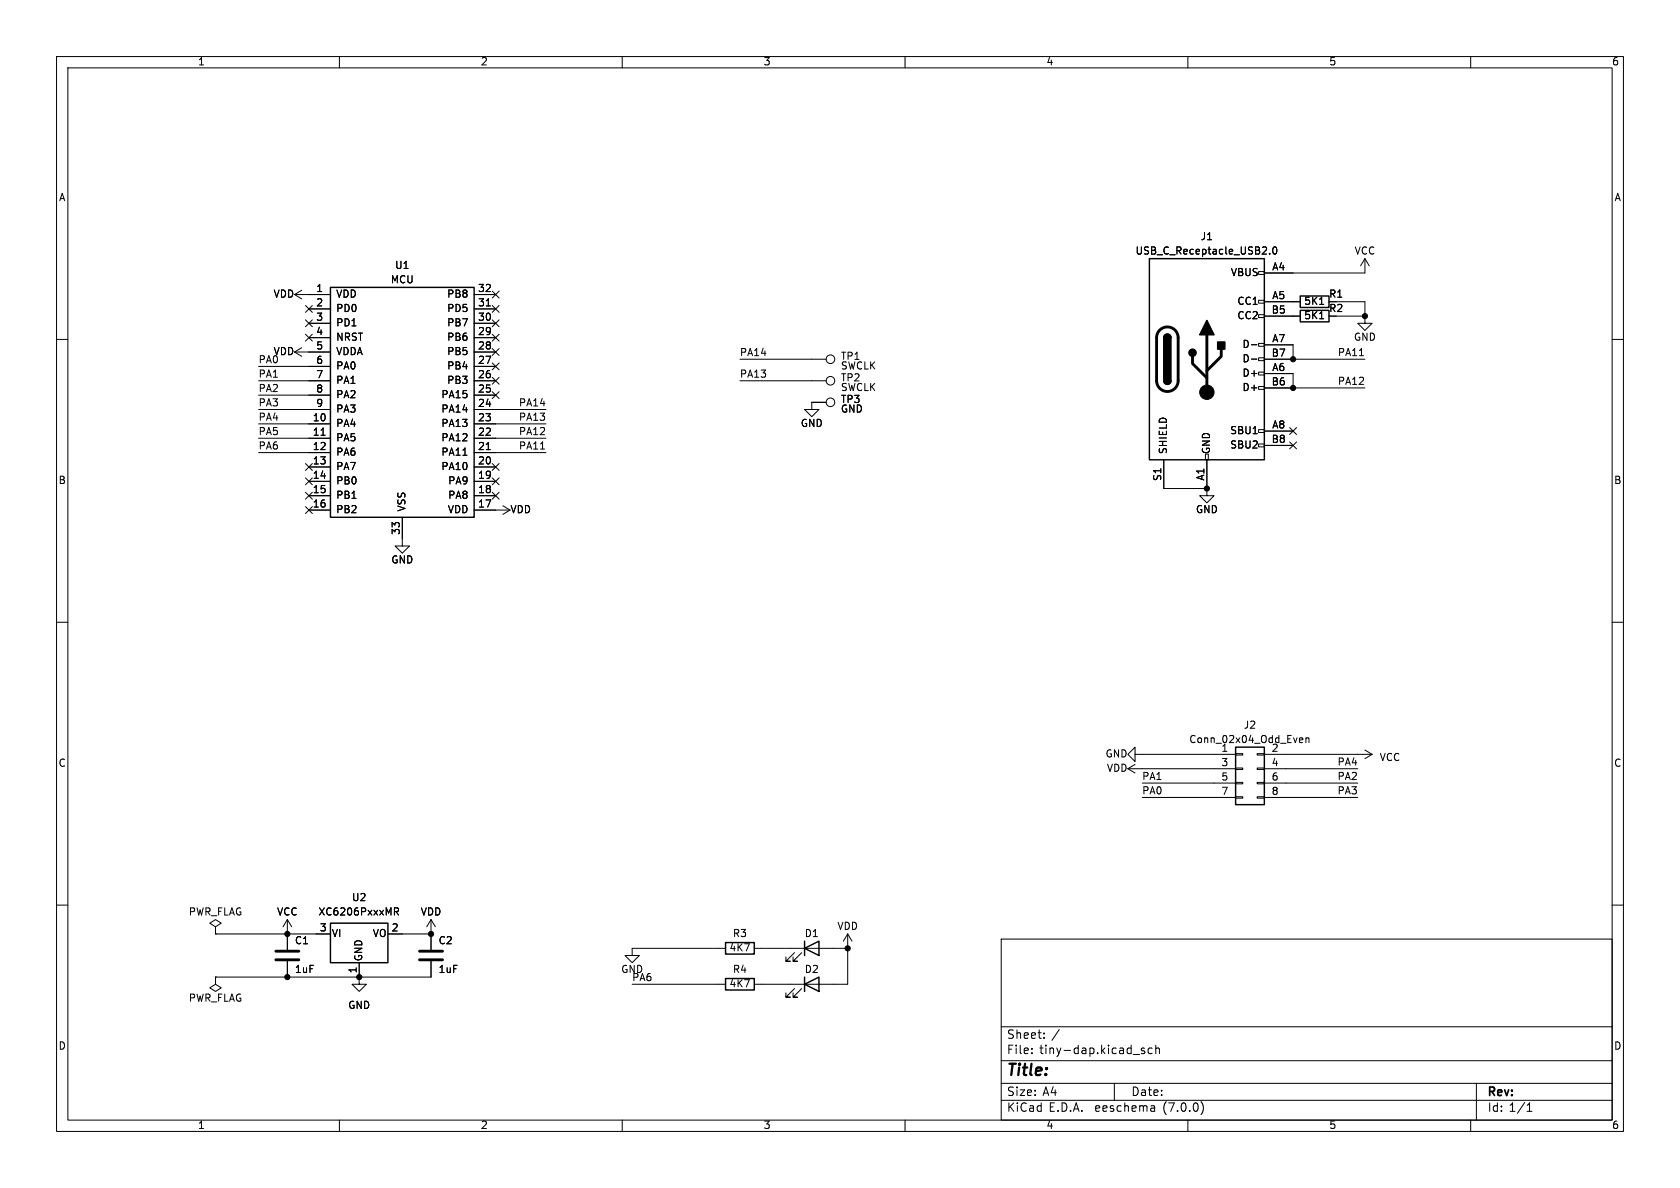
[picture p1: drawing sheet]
<svg xmlns="http://www.w3.org/2000/svg" width="297mm" height="210mm" viewBox="0 0 297 210" stroke-linecap="round" stroke-linejoin="round" font-family="sans-serif">
<g fill="none" stroke="#000" stroke-width=".18">
<path d="M10 10h277v190h-277zM12 12h273v186h-273zM60 10v2M110 10v2M160 10v2M210 10v2M260 10v2M10 60h2M52.1 52.1h6.3M52.1 52.1l1.2 .7M53.3 51.3l-1.2 .8M54 54l1.2 1.2"/>
<path d="M54 59.1l1.2 1.2M54 56.5l1.2 1.3M54.6 54.6h3.8M54.6 59.7h3.8M54.6 57.2h3.8M55.2 54l-1.2 1.2M55.2 59.1l-1.2 1.2M55.2 56.5l-1.2 1.3M83.8 52.1h3.8M83.8 54.6h3.8M83.8 59.7h3.8M83.8 57.2h3.8"/>
<path d="M86 54.1h.7M87 56.5l1.2 1.3M87 51.5l1.2 1.2M87 54l1.2 1.2M87 59.1l1.2 1.2M88.2 51.5l-1.2 1.2M88.2 54l-1.2 1.2M88.2 56.5l-1.2 1.3M88.2 59.1l-1.2 1.2M222.5 55.6h1v.5h-1zM222.5 53.1h1v.5h-1zM222.5 48h1v.5h-1z"/>
<path d="M223.5 53.3h6.4M223.5 55.9h6.4M224.5 44.8v.1M225.1 43.8l.2-.2a.68 .68 0 0 1 .4 .7 .68 .68 0 0 1-.4 .6l-.2-.1-.1-.4zM233.3 56.3h.7M233.3 53.8h.7M236.2 53.3h5.1v2.6M236.2 55.9h5.1M241.3 55.9v1.3h1.3l-1.3 1.2-1.3-1.2h1.3M241.3 45.7v2.6h-17.8M241.3 45.7l-.8 1.3M241.3 45.7l.8 1.3"/>
<path d="M285 60h2M45.7 74.9h12.7M45.7 77.5h12.7M45.7 72.4h12.7M45.7 69.9h12.7M45.7 67.3h12.7M45.7 64.8h12.7M52.1 62.2h6.3M52.1 62.2l1.2 .8M53.3 61.5l-1.2 .7M56.8 76.9h.7M83.8 74.9h12.7"/>
<path d="M83.8 77.5h12.7M83.8 72.4h12.7M83.8 69.9h3.8M83.8 67.3h3.8M83.8 64.8h3.8M83.8 62.2h3.8M86 79.5h.7M87 64.2l1.2 1.2M87 61.6l1.2 1.2M87 66.7l1.2 1.2M87 69.2l1.2 1.3M88.2 64.2l-1.2 1.2"/>
<path d="M88.2 61.6l-1.2 1.2M88.2 66.7l-1.2 1.2M88.2 69.2l-1.2 1.3M95.6 79.4h.7M130.8 63.5h15.2M130.8 67.3h15.2M146 71.1h-2.5v1.3h1.3l-1.3 1.3-1.3-1.3h1.3M221.2 60.9h1M221.2 63.5h1M221.5 76.7h.8M222.5 78.5h1v.5h-1zM222.5 75.9h1v.6h-1z"/>
<path d="M222.5 68.3h1v.5h-1zM222.5 65.8h1v.5h-1zM222.5 63.2h1v.6h-1zM222.5 60.7h1v.5h-1zM223.5 66h5.1v2.6M223.5 61h5.1v2.5M223.5 76.2h5.1M223.5 68.6h17.8M223.5 63.5h17.8M223.5 78.7h5.1M228 78.1l1.2 1.2M228 75.6l1.2 1.2"/>
<path d="M229.2 78.1l-1.2 1.2M229.2 75.6l-1.2 1.2M240.3 62.9h.8M45.7 80h12.7M54 84.5l1.2 1.2M54 87l1.2 1.2M54 81.9l1.2 1.3M54 89.6l1.2 1.2M54.6 82.6h3.8M54.6 85.1h3.8M54.6 87.6h3.8M54.6 90.2h3.8"/>
<path d="M55.2 84.5l-1.2 1.2M55.2 87l-1.2 1.2M55.2 81.9l-1.2 1.3M55.2 89.6l-1.2 1.2M71.1 91.4v5.1h1.3l-1.3 1.3-1.3-1.3h1.3M81.8 80.5h.8M83.8 80h12.7M83.8 82.6h3.8M83.8 85.1h3.8M83.8 87.6h3.8M83.8 90.2h6.4M87 81.9l1.2 1.3"/>
<path d="M87 87l1.2 1.2M87 84.5l1.2 1.2M88.2 81.9l-1.2 1.3M88.2 87l-1.2 1.2M88.2 84.5l-1.2 1.2M88.9 89.4l1.3 .8M90.2 90.2l-1.3 .7M205.7 81.3v5.1h7.7M213.1 80.3h.5v1h-.5zM213.4 86.4v1.2h1.2l-1.2 1.3-1.3-1.3h1.3M213.4 81.3v5.1M10 110h2"/>
<path d="M285 110h2M199.4 135.9l1.3 .8M199.4 135.9h19M200.7 133.4v-1.3l-1.3 1.3 1.3 1.2v-1.2h17.7M200.7 135.1l-1.3 .8M201.9 138.4h16.5M218.4 138.3h1.3v.3h-1.3zM218.4 135.8h1.3v.2h-1.3zM218.4 133.2h1.3v.3h-1.3zM222.2 138.3h1.3v.3h-1.3zM222.2 135.8h1.3v.2h-1.3zM222.2 133.2h1.3v.3h-1.3z"/>
<path d="M223.5 133.4h19.1M223.5 135.9h16.5M223.5 138.4h16.5M229.9 130.4l.4 .1v.2l-.6 .2M230.3 131.2l-.4 .1M230.9 130.6l.1-.2 .4 .1v.8M230.9 130.4v.9M241.3 132.6l1.3 .8M242.6 133.4l-1.3 .7M10 160h2M201.9 141h16.5M218.4 140.8h1.3v.3h-1.3z"/>
<path d="M222.2 140.8h1.3v.3h-1.3zM223.5 141h16.5M285 160h2M38.1 172.7v1.3l1 .6-1 .7-1-.7 1-.6M38.1 172.7h.1M38.1 163.8l1-.6-1-.6-1 .6 1 .6v1.3M38.1 165.1h.1M38.1 165.1h20.3M50.8 162.6l-.8 1.2M50.8 162.6v5.3M50.8 169.9v2.8M50.8 162.6l.8 1.2"/>
<path d="M63.5 170.2v3.8h1.3l-1.3 1.3-1.3-1.3h1.3M68.6 165.1h7.6M69.7 160.5h.5l.3 .2-.2 .4-.6 .1M70 161.2l.5 .6M76.2 162.6v5.3M76.2 169.9v2.8h-38.1M76.2 162.6l-.8 1.2M76.2 162.6l.8 1.2M111.8 174h16.5M128.3 167.6h-16.5v1.3h1.2l-1.2 1.3-1.3-1.3h1.3M133.3 167.6h16.6M140.5 168.4l-1.6 1.5h.8h-.8v-.7"/>
<path d="M140.5 174.8l-1.6 1.5h.8h-.8v-.8M141.7 168.4l-1.5 1.5h.8h-.8v-.7M141.7 174.8l-1.5 1.5h.8h-.8v-.8M149.9 165.1v8.9h-16.6M149.9 165.1l-.8 1.3M149.9 165.1l.7 1.3M177 166h108v32h-108zM60 198v2M110 198v2M160 198v2M177 194.5h108M177 191.5h108"/>
<path d="M177 187.5h108M177 181.5h108M182.4 186.1v.2M182.4 185.3v.2M184.6 183.4v.2M184.6 182.6v.2M197 191.5v3M202.3 185.3h-.3l-.2 .2v.2l.5 .1v.4h-.5M203.7 185.3h-.4l-.3 .2v.5l.1 .2h.6M203.9 195.5l.2 .2v.8M204.1 196.4l-.5 .1M204.1 195.8l-.5 .1"/>
<path d="M204.3 185.4l.2-.1h.4l.1 1M204.3 184.8v1.5M210 198v2M212.3 194.7a1.72 1.72 0 0 1 0 2.3M260 198v2M261 191.5v6.5M270 196.5h.8M270 195.4l.4-.4v1.5"/>
<circle cx="146.8" cy="63.5" r=".76"/>
<circle cx="146.8" cy="67.3" r=".76"/>
<circle cx="146.8" cy="71.1" r=".76"/>
</g>
<g fill="none" stroke="#000" stroke-width=".25">
<path d="M58.4 50.8h25.4v40.6h-25.4zM203.2 45.7h20.3v35.6h-20.3zM205.7 59.7a.64 .64 0 0 1 .7-.6 .64 .64 0 0 1 .6 .6M229.9 54.9h5v2h-5zM229.9 52.3h5v2.1h-5zM205.7 67.3a.64 .64 0 0 0 .7 .6 .64 .64 0 0 0 .6-.6M218.4 132.1h5.1v10.1h-5.1zM58.4 163.2h10.2v7h-10.2zM128.3 173h5v2h-5zM128.3 166.6h5v2.1h-5zM142.2 167.6l2.6-1.2v2.5zM142.2 174l2.6-1.3v2.6z"/>
<path d="M142.2 166.4v2.5M142.2 172.7v2.6"/>
</g>
<path d="M205 58.3a1.9 1.9 0 0 1 2.1-.4 1.9 1.9 0 0 1 1.2 1.8v7.6a1.91 1.91 0 0 1-1.9 1.9 1.91 1.91 0 0 1-1.9-1.9v-7.8l.2-.6zM213.4 59.2v10.1M210.8 63v1.3l2.6 2.5M215.9 61.7v1.3l-2.5 2.5M48.8 169.7h4M48.8 168.1h4M74.2 169.7h4M74.2 168.1h4" fill="none" stroke="#000" stroke-width=".51"/>
<g fill="#000" stroke="#000" stroke-width=".25">
<path d="M205.9 59.2a.64 .64 0 0 1 .7-.1 .64 .64 0 0 1 .4 .6h-1.3zM213.4 56.6l1.2 2.6h-2.5zM205.7 59.7h1.3v7.6h-1.3zM205.7 67.3h1.3a.64 .64 0 0 1-.6 .6 .64 .64 0 0 1-.7-.6zM215.3 60.5h1.2v1.2h-1.2z"/>
<circle cx="210.8" cy="62.4" r=".63"/>
</g>
<g fill="#000" stroke="#000" stroke-width=".18">
<circle cx="241.3" cy="55.9" r=".46"/>
<circle cx="213.4" cy="69.3" r="1.27"/>
<circle cx="228.6" cy="68.6" r=".46"/>
<circle cx="228.6" cy="63.5" r=".46"/>
<circle cx="213.4" cy="86.4" r=".46"/>
<circle cx="50.8" cy="172.7" r=".46"/>
<circle cx="50.8" cy="165.1" r=".46"/>
<circle cx="63.5" cy="172.7" r=".46"/>
<circle cx="76.2" cy="165.1" r=".46"/>
<circle cx="149.9" cy="167.6" r=".46"/>
</g>
<text font-size="2.8" x="178" y="190.8">Title:</text>
<g font-size="2.1">
<text x="178" y="183.9">Sheet:</text>
<text x="185.9" y="183.9">/</text>
<text x="178" y="186.6">File:</text>
<text x="183.8" y="186.6">tiny-dap.kicad_sch</text>
<text x="178" y="196.8">KiCad</text>
<text x="178" y="194">Size:</text>
<text x="184.3" y="194">A4</text>
<text x="185.4" y="196.8">E.D.A.</text>
<text x="193.7" y="196.8">eeschema</text>
<text x="200" y="194">Date:</text>
<text x="205.7" y="196.8">(7.0.0)</text>
<text x="263" y="194.2">Rev:</text>
<text x="263" y="196.8">Id: 1/1</text>
</g>
<g font-size="1.8">
<text x="35" y="11.8">1</text>
<text x="85" y="11.8">2</text>
<text x="135" y="11.8">3</text>
<text x="185" y="11.8">4</text>
<text x="235" y="11.8">5</text>
<text x="285" y="11.8">6</text>
<text x="10.4" y="35.8">A</text>
<text x="285.4" y="35.8">A</text>
<text x="69.8" y="47.8">U1</text>
<text x="200.7" y="45.3">USB_C_Receptacle_USB2.0</text>
<text x="212.2" y="42.7">J1</text>
<text x="239.4" y="45.3">VCC</text>
<text x="48.3" y="52.9">VDD</text>
<text x="55.8" y="51.8">1</text>
<text x="59.4" y="52.9">VDD</text>
<text x="69" y="50.4">MCU</text>
<text x="78.9" y="52.9">PB8</text>
<text x="84.5" y="51.8">32</text>
<text x="217.5" y="49.1">VBUS</text>
<text x="224.8" y="48">A4</text>
<text x="224.8" y="53.1">A5</text>
<text x="234.9" y="52.9">R1</text>
<text x="55.8" y="54.4">2</text>
<text x="55.8" y="56.9">3</text>
<text x="55.8" y="59.4">4</text>
<text x="59.4" y="55.4">PD0</text>
<text x="59.4" y="58">PD1</text>
<text x="78.9" y="58">PB7</text>
<text x="78.9" y="55.4">PD5</text>
<text x="84.5" y="59.4">29</text>
<text x="84.5" y="56.9">30</text>
<text x="84.5" y="54.4">31</text>
<text x="218.6" y="54.2">CC1</text>
<text x="218.6" y="56.7">CC2</text>
<text x="224.8" y="55.6">B5</text>
<text x="230.5" y="56.7">5K1</text>
<text x="230.5" y="54.2">5K1</text>
<text x="234.9" y="55.4">R2</text>
<text x="45.7" y="64.4">PA0</text>
<text x="48.3" y="63.1">VDD</text>
<text x="55.8" y="62">5</text>
<text x="55.8" y="64.5">6</text>
<text x="59.4" y="60.5">NRST</text>
<text x="59.4" y="63.1">VDDA</text>
<text x="59.4" y="65.6">PA0</text>
<text x="78.9" y="65.6">PB4</text>
<text x="78.9" y="63.1">PB5</text>
<text x="78.9" y="60.5">PB6</text>
<text x="84.5" y="64.5">27</text>
<text x="84.5" y="62">28</text>
<text x="130.8" y="63.2">PA14</text>
<text x="148.6" y="63.9">TP1</text>
<text x="148.6" y="65.6">SWCLK</text>
<text x="219.5" y="61.8">D-</text>
<text x="219.5" y="64.3">D-</text>
<text x="224.8" y="63.2">B7</text>
<text x="224.8" y="65.8">A6</text>
<text x="224.8" y="60.7">A7</text>
<text x="236.4" y="63.2">PA11</text>
<text x="239.3" y="60.5">GND</text>
<text x="45.7" y="69.5">PA2</text>
<text x="45.7" y="67">PA1</text>
<text x="55.8" y="67.1">7</text>
<text x="55.8" y="69.6">8</text>
<text x="59.4" y="68.1">PA1</text>
<text x="59.4" y="70.7">PA2</text>
<text x="77.9" y="70.7">PA15</text>
<text x="78.9" y="68.1">PB3</text>
<text x="84.5" y="69.6">25</text>
<text x="84.5" y="67.1">26</text>
<text x="130.8" y="67">PA13</text>
<text x="148.6" y="71.5">TP3</text>
<text x="148.6" y="67.7">TP2</text>
<text x="148.6" y="69.4">SWCLK</text>
<text x="219.5" y="66.9">D+</text>
<text x="219.5" y="69.4">D+</text>
<text x="224.8" y="68.3">B6</text>
<text x="236.4" y="68.2">PA12</text>
<text x="45.7" y="74.6">PA4</text>
<text x="45.7" y="72">PA3</text>
<text x="45.7" y="77.1">PA5</text>
<text x="55.2" y="74.7">10</text>
<text x="55.2" y="77.2">11</text>
<text x="55.8" y="72.1">9</text>
<text x="59.4" y="75.8">PA4</text>
<text x="59.4" y="73.2">PA3</text>
<text x="77.9" y="75.8">PA13</text>
<text x="77.9" y="73.2">PA14</text>
<text x="84.5" y="77.2">22</text>
<text x="84.5" y="74.7">23</text>
<text x="84.5" y="72.1">24</text>
<text x="91.6" y="74.6">PA13</text>
<text x="91.6" y="77.1">PA12</text>
<text x="91.6" y="72">PA14</text>
<text x="141.5" y="75.8">GND</text>
<text x="148.6" y="73.2">GND</text>
<text x="217.4" y="77">SBU1</text>
<text x="224.8" y="75.9">A8</text>
<text x="45.7" y="79.7">PA6</text>
<text x="55.2" y="79.8">12</text>
<text x="55.2" y="82.3">13</text>
<text x="59.4" y="78.3">PA5</text>
<text x="59.4" y="80.8">PA6</text>
<text x="59.4" y="83.4">PA7</text>
<text x="77.9" y="83.4">PA10</text>
<text x="77.9" y="80.8">PA11</text>
<text x="77.9" y="78.3">PA12</text>
<text x="84.5" y="82.3">20</text>
<text x="84.5" y="79.8">21</text>
<text x="91.6" y="79.7">PA11</text>
<text x="206.6" y="80.3" transform="rotate(-90 206.6 80.3)">SHIELD</text>
<text x="214.2" y="80.3" transform="rotate(-90 214.2 80.3)">GND</text>
<text x="217.4" y="79.6">SBU2</text>
<text x="224.8" y="78.5">B8</text>
<text x="10.3" y="85.8">B</text>
<text x="55.2" y="84.8">14</text>
<text x="55.2" y="87.4">15</text>
<text x="55.2" y="89.9">16</text>
<text x="59.4" y="85.9">PB0</text>
<text x="59.4" y="88.5">PB1</text>
<text x="79.1" y="88.5">PA8</text>
<text x="79.1" y="85.9">PA9</text>
<text x="84.5" y="89.9">17</text>
<text x="84.5" y="87.4">18</text>
<text x="84.5" y="84.8">19</text>
<text x="205.5" y="85.1" transform="rotate(-90 205.5 85.1)">S1</text>
<text x="213.1" y="85" transform="rotate(-90 213.1 85)">A1</text>
<text x="285.3" y="85.8">B</text>
<text x="59.4" y="91">PB2</text>
<text x="70.9" y="94.6" transform="rotate(-90 70.9 94.6)">33</text>
<text x="71.9" y="90.4" transform="rotate(-90 71.9 90.4)">VSS</text>
<text x="79" y="91">VDD</text>
<text x="90.2" y="91">VDD</text>
<text x="211.4" y="91">GND</text>
<text x="69.1" y="99.9">GND</text>
<text x="210.2" y="131.6">Conn_02x04_Odd_Even</text>
<text x="219.8" y="129.1">J2</text>
<text x="10.3" y="135.8">C</text>
<text x="195.4" y="134.2">GND</text>
<text x="195.6" y="136.7">VDD</text>
<text x="215.9" y="133.1">1</text>
<text x="215.9" y="135.6">3</text>
<text x="224.8" y="133.1">2</text>
<text x="224.8" y="135.6">4</text>
<text x="236.3" y="135.5">PA4</text>
<text x="243.8" y="134.8">VCC</text>
<text x="285.3" y="135.8">C</text>
<text x="201.9" y="138.1">PA1</text>
<text x="201.9" y="140.6">PA0</text>
<text x="215.9" y="138.2">5</text>
<text x="215.9" y="140.7">7</text>
<text x="224.8" y="138.2">6</text>
<text x="224.8" y="140.7">8</text>
<text x="236.3" y="138.1">PA2</text>
<text x="236.3" y="140.6">PA3</text>
<text x="62.2" y="159.6">U2</text>
<text x="33.3" y="162.1">PWR_FLAG</text>
<text x="48.9" y="162.1">VCC</text>
<text x="52.1" y="167.2">C1</text>
<text x="56.2" y="162.1">XC6206PxxxMR</text>
<text x="56.5" y="164.8">3</text>
<text x="58.7" y="165.9">VI</text>
<text x="65.8" y="165.9">VO</text>
<text x="69.2" y="164.8">2</text>
<text x="74.3" y="162.1">VDD</text>
<text x="77.5" y="167.2">C2</text>
<text x="129.5" y="165.9">R3</text>
<text x="142.2" y="165.9">D1</text>
<text x="148" y="164.7">VDD</text>
<text x="52.1" y="172.3">1uF</text>
<text x="63.2" y="172.1" transform="rotate(-90 63.2 172.1)">1</text>
<text x="64.3" y="169.9" transform="rotate(-90 64.3 169.9)">GND</text>
<text x="77.5" y="172.3">1uF</text>
<text x="109.8" y="172.3">GND</text>
<text x="111.8" y="173.6">PA6</text>
<text x="128.9" y="168.5">4K7</text>
<text x="129.5" y="172.3">R4</text>
<text x="142.2" y="172.3">D2</text>
<text x="33.3" y="177.4">PWR_FLAG</text>
<text x="61.5" y="178.6">GND</text>
<text x="128.9" y="174.8">4K7</text>
<text x="10.3" y="185.8">D</text>
<text x="285.3" y="185.8">D</text>
<text x="35" y="199.8">1</text>
<text x="85" y="199.8">2</text>
<text x="135" y="199.8">3</text>
<text x="185" y="199.8">4</text>
<text x="235" y="199.8">5</text>
<text x="285" y="199.8">6</text>
</g>
</svg>
